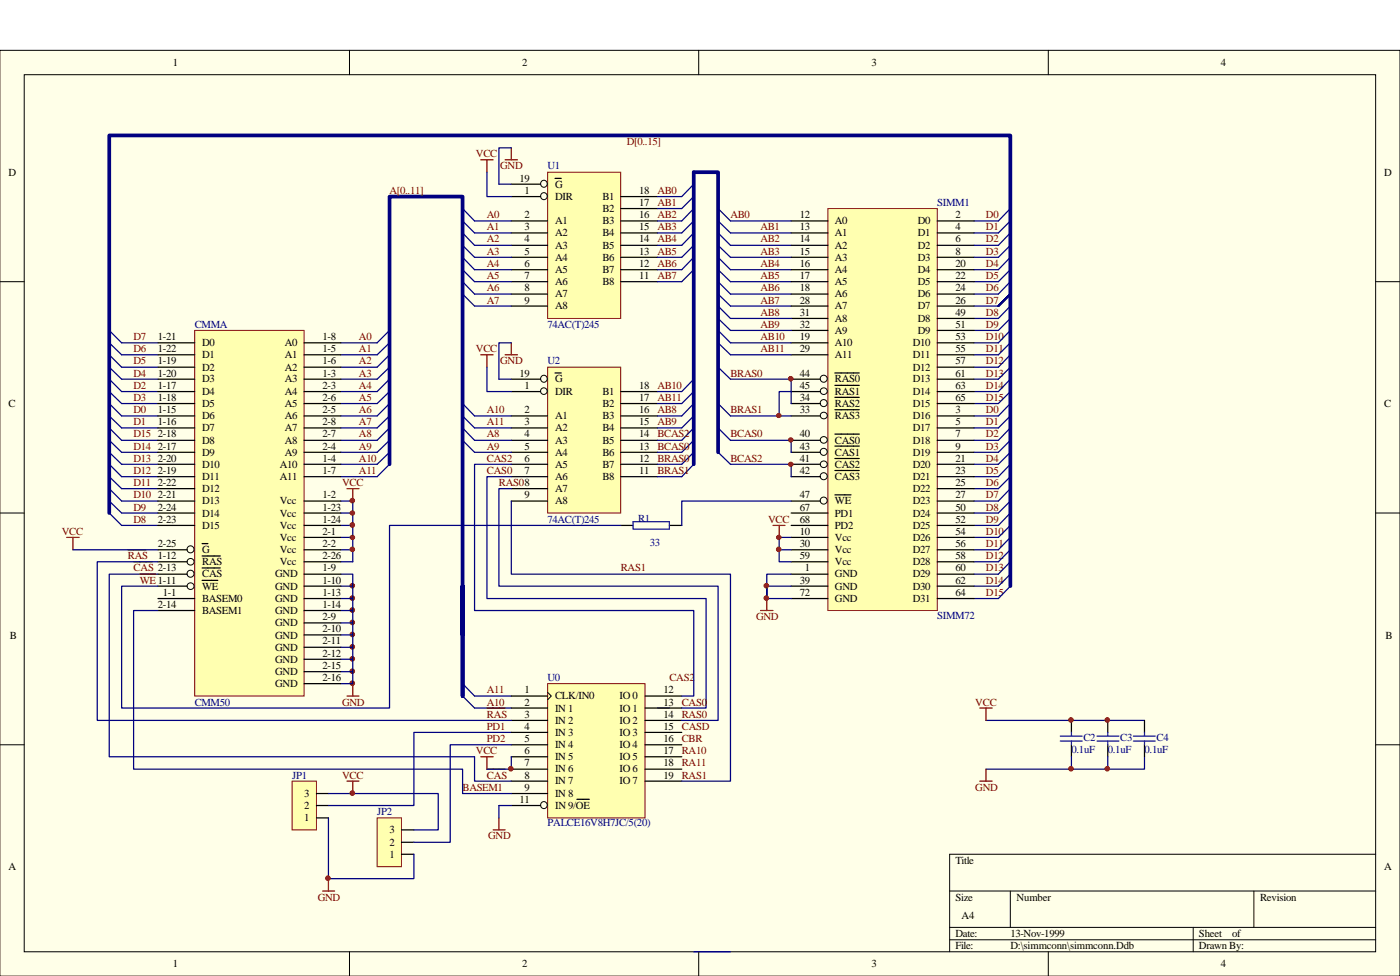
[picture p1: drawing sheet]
<svg xmlns="http://www.w3.org/2000/svg" width="287mm" height="200mm" viewBox="0 0 287 200" stroke-linecap="round" stroke-linejoin="round" font-family="sans-serif">
<path d="M0 10.3h287.2v189.7h-287.2z" fill="#ffffe8"/>
<g fill="none" stroke="#000" stroke-width=".21">
<path d="M0 10.3h287.2v189.8h-287.2zM5 15.3h277.2v179.8h-277.2zM71.7 10.3v5M143.3 10.3v5M215 10.3v5M0 57.7h5M282.2 57.7h5M0 105.1h5M282.2 105.1h5M0 152.6h5M282.2 152.6h5M282.2 175.1h-87.4v20"/>
<path d="M71.7 195.1v5M143.3 195.1v5M194.8 182.6h87.4M194.8 190.1h87.4M194.8 192.6h87.4M207.2 182.6v7.5M215 195.1v5M244.7 190.1v5M257.2 182.6v7.5"/>
</g>
<path d="M112.3 35.3h15v30h-15z" fill-rule="evenodd" fill="#ffffb0" stroke="#800000" stroke-width=".21"/>
<g fill="none" stroke="#000" stroke-width=".21">
<circle cx="111.5" cy="37.7" r=".7"/>
<circle cx="111.5" cy="40.2" r=".7"/>
</g>
<g fill="none" stroke="#000" stroke-width=".25">
<path d="M104.9 37.7h6M113.8 36.6h1.3M104.9 45.3h7.4M104.9 47.7h7.4M104.9 50.3h7.4M104.9 52.7h7.4M104.9 55.3h7.4M104.9 57.7h7.4M104.9 40.3h6M127.3 40.3h7.5M127.3 45.3h7.5M127.3 47.7h7.5"/>
<path d="M127.3 42.7h7.5M127.3 50.3h7.5M127.3 52.7h7.5M127.3 55.3h7.5M127.3 57.7h7.5M104.9 60.3h7.4M104.9 62.7h7.4"/>
</g>
<path d="M112.3 75.3h15v29.8h-15z" fill-rule="evenodd" fill="#ffffb0" stroke="#800000" stroke-width=".21"/>
<g fill="none" stroke="#000" stroke-width=".21">
<circle cx="111.5" cy="77.6" r=".7"/>
<circle cx="111.5" cy="80.2" r=".68"/>
</g>
<g fill="none" stroke="#000" stroke-width=".25">
<path d="M104.9 77.7h6M113.8 76.4h1.3M104.9 85.2h7.4M104.9 87.7h7.4M104.9 90.2h7.4M104.9 92.7h7.4M104.9 95.2h7.4M104.9 97.7h7.4M104.9 80.2h6M127.3 80.2h7.5M127.3 85.2h7.5M127.3 87.7h7.5"/>
<path d="M127.3 82.7h7.5M127.3 90.2h7.5M127.3 92.7h7.5M127.3 95.2h7.5M127.3 97.7h7.5M104.9 100.1h7.4M104.9 102.7h7.4"/>
</g>
<path d="M79.9 95.2v-54.9h15v102.3v-22.5M22.4 105.1v-77.3h184.8v92.3" fill="none" stroke="#000080" stroke-width=".76"/>
<g fill="none" stroke="#000080" stroke-width=".25">
<path d="M99.9 35.3v5h5M104.9 30.3h-2.6v7.4h2.6M94.9 42.7l2.4 2.6M94.9 45.3l2.4 2.4h7.6M94.9 47.7l2.4 2.6h7.6M94.9 50.3l2.4 2.4h7.6M94.9 52.7l2.4 2.6h7.6M94.9 55.3l2.4 2.4h7.6M94.9 57.7l2.4 2.6h7.6M149.8 47.7h12.5M149.8 50.3h12.5M149.8 52.7h12.5"/>
<path d="M149.8 55.3h12.5M149.8 57.7h12.5M199.8 47.7h5M199.8 50.3h5M199.8 52.7h5M199.8 55.3h5M199.8 57.7h5M199.8 45.3h5M22.4 67.7l2.5 2.6h7.5M22.4 70.3l2.5 2.4h7.5M22.4 72.7l2.5 2.6h7.5M22.4 75.3l2.5 2.4h7.5"/>
<path d="M22.4 77.7l2.5 2.5h7.5M79.9 77.7l-2.5 2.5h-7.5M79.9 75.3l-2.5 2.4h-7.5M79.9 72.7l-2.5 2.6h-7.5M79.9 70.3l-2.5 2.4h-7.5M79.9 67.7l-2.5 2.6h-7.5M94.9 60.3l2.4 2.4h7.6M99.9 75.3v4.9h5M104.9 70.3h-2.6v7.4h2.6M149.8 60.3h12.5M149.8 62.7h12.5M199.8 70.3h5"/>
<path d="M199.8 72.7h5M199.8 75.3h5M199.8 77.7h5M199.8 60.3h5M199.8 65.3h5M199.8 67.7h5M207.2 60.3l-2.4 2.4h-5M22.4 80.2l2.5 2.5h7.5M22.4 82.7l2.5 2.5h7.5M22.4 85.2l2.5 2.5h7.5M22.4 87.7l2.5 2.5h7.5M22.4 90.2l2.5 2.5h7.5"/>
<path d="M22.4 92.7l2.5 2.5h7.5M22.4 95.2l2.5 2.5h7.5M22.4 97.7l2.5 2.4h7.5M79.9 95.2l-2.5 2.5M79.9 92.7l-2.5 2.5M79.9 90.2l-2.5 2.5M79.9 87.7l-2.5 2.5h-7.5M79.9 85.2l-2.5 2.5h-7.5M79.9 82.7l-2.5 2.5h-7.5M79.9 80.2l-2.5 2.5h-7.5M94.9 82.7l2.4 2.5h7.6M94.9 85.2l2.4 2.5h7.6"/>
<path d="M94.9 87.7l2.4 2.5h7.6M94.9 90.2l2.4 2.5h7.6M199.8 80.2h5M199.8 82.7h5M199.8 85.2h5M199.8 87.7h5M199.8 90.2h5M199.8 92.7h5M199.8 95.2h5M199.8 97.7h5M15 112.7h17.4M22.4 100.1l2.5 2.6h7.5"/>
<path d="M22.4 102.7l2.5 2.4h7.5M22.4 105.1l2.5 2.6h7.5M32.4 117.7h-10v37.4h74.9M199.8 100.1h5M199.8 102.7h5M199.8 105.1h5M199.8 107.7h5M199.8 110.1h5M199.8 112.7h5M199.8 115.1h5M199.8 117.7h5M199.8 120.1h5"/>
<path d="M199.8 122.7h5M94.9 142.6l2.4 2.5M94.9 140.1l2.4 2.5"/>
</g>
<g fill="none" stroke="#800000" stroke-width=".25">
<path d="M98.6 32.8h2.5M99.9 32.8v2.5M103.6 32.8h2.5M104.9 30.3v2.5M98.6 72.7h2.5M99.9 72.7v2.6M103.6 72.7h2.5M104.9 70.3v2.4M13.7 110.1h2.5M15 110.1v2.6M26.2 112.7h3.7M27.4 115.1h3.8"/>
<path d="M28.7 117.7h3.3M71.2 100.1h2.4M72.4 100.1v2.6M158.6 107.7h2.4M159.8 107.7v2.4M156 125.1h2.6M157.3 122.7v2.4M71.2 142.6h2.4M72.4 140.1v2.5"/>
</g>
<g fill="#800000" stroke="#800000" stroke-width=".21">
<circle cx="72.3" cy="120" r=".47"/>
<circle cx="72.3" cy="122.6" r=".47"/>
<circle cx="72.3" cy="125" r=".47"/>
<circle cx="72.3" cy="127.6" r=".47"/>
<circle cx="72.3" cy="130" r=".47"/>
<circle cx="72.3" cy="132.6" r=".47"/>
<circle cx="72.3" cy="135" r=".47"/>
<circle cx="72.3" cy="137.6" r=".47"/>
<circle cx="72.3" cy="140" r=".47"/>
</g>
<path d="M169.8 42.7h22.4v82.4h-22.4z" fill-rule="evenodd" fill="#ffffb0" stroke="#800000" stroke-width=".21"/>
<g fill="none" stroke="#000" stroke-width=".25">
<path d="M162.3 45.3h7.5M162.3 47.7h7.5M162.3 50.3h7.5M162.3 52.7h7.5M162.3 55.3h7.5M162.3 57.7h7.5M192.2 45.3h7.6M192.2 47.7h7.6M192.2 50.3h7.6M192.2 52.7h7.6M192.2 55.3h7.6M192.2 57.7h7.6"/>
<path d="M162.3 60.3h7.5M162.3 62.7h7.5M162.3 65.3h7.5M162.3 67.7h7.5M162.3 70.3h7.5M162.3 72.7h7.5M162.3 77.7h6M171.3 76.4h4.9M171.3 79h4.9M192.2 60.3h7.6M192.2 62.7h7.6M192.2 65.3h7.6"/>
<path d="M192.2 67.7h7.6M192.2 70.3h7.6M192.2 72.7h7.6M192.2 75.3h7.6M192.2 77.7h7.6M162.3 80.2h6M162.3 82.7h6M162.3 90.2h6M162.3 85.2h6M162.3 92.7h6M162.3 95.2h6M162.3 97.7h6"/>
<path d="M171.3 89h4.9M171.3 81.4h4.9M171.3 84h4.9M171.3 91.4h4.9M171.3 94h4.9M171.3 96.4h4.9M192.2 80.2h7.6M192.2 82.7h7.6M192.2 90.2h7.6M192.2 85.2h7.6M192.2 87.7h7.6M192.2 92.7h7.6"/>
<path d="M192.2 95.2h7.6M192.2 97.7h7.6M162.3 110.1h7.5M162.3 112.7h7.5M162.3 115.1h7.5M162.3 117.7h7.5M162.3 105.1h7.5M162.3 107.7h7.5M162.3 102.7h6M171.3 101.4h3.3M192.2 102.7h7.6M192.2 110.1h7.6"/>
<path d="M192.2 112.7h7.6M192.2 115.1h7.6M192.2 117.7h7.6M192.2 100.1h7.6M192.2 105.1h7.6M192.2 107.7h7.6M162.3 120.1h7.5M162.3 122.7h7.5M192.2 120.1h7.6M192.2 122.7h7.6"/>
</g>
<g fill="none" stroke="#000" stroke-width=".21">
<circle cx="169" cy="77.6" r=".72"/>
<circle cx="169" cy="92.6" r=".72"/>
<circle cx="169" cy="97.6" r=".72"/>
<circle cx="169" cy="82.6" r=".72"/>
<circle cx="169" cy="80.2" r=".7"/>
<circle cx="169" cy="95.2" r=".7"/>
<circle cx="169" cy="90.2" r=".7"/>
<circle cx="169" cy="85.2" r=".7"/>
<circle cx="169" cy="102.6" r=".72"/>
</g>
<g fill="none" stroke="#000080" stroke-width=".25">
<path d="M207.2 42.7l-2.4 2.6M207.2 45.3l-2.4 2.4M207.2 47.7l-2.4 2.6M207.2 50.3l-2.4 2.4M207.2 52.7l-2.4 2.6M207.2 55.3l-2.4 2.4M207.2 57.7l-2.4 2.6M207.2 62.7l-2.4 2.6M207.2 65.3l-2.4 2.4M207.2 67.7l-2.4 2.6M207.2 70.3l-2.4 2.4M207.2 72.7l-2.4 2.6"/>
<path d="M207.2 75.3l-2.4 2.4M207.2 77.7l-2.4 2.5M134.8 85.2h5M134.8 80.2h5M134.8 82.7h5M134.8 87.7h5M134.8 92.7h5M134.8 95.2h5M134.8 97.7h5M159.8 85.2h2.5M207.2 80.2l-2.4 2.5M207.2 82.7l-2.4 2.5"/>
<path d="M207.2 85.2l-2.4 2.5M207.2 87.7l-2.4 2.5M207.2 90.2l-2.4 2.5M207.2 92.7l-2.4 2.5M207.2 95.2l-2.4 2.5M207.2 97.7l-2.4 2.4M162.3 117.7h-5v5v-2.6h5M207.2 100.1l-2.4 2.6M207.2 102.7l-2.4 2.4M207.2 105.1l-2.4 2.6M207.2 107.7l-2.4 2.4M207.2 110.1l-2.4 2.6"/>
<path d="M207.2 112.7l-2.4 2.4M207.2 115.1l-2.4 2.6M207.2 117.7l-2.4 2.4M157.3 122.7h5M207.2 120.1l-2.4 2.6M97.3 145.1h7.6M97.3 142.6h7.6M134.8 145.1h2.5"/>
</g>
<path d="M59.9 160.1h5v10h-5z" fill-rule="evenodd" fill="#ffffb0" stroke="#800000" stroke-width=".21"/>
<path d="M64.9 167.6h2.5M64.9 165.1h2.5M64.9 162.6h2.5" fill="none" stroke="#000" stroke-width=".25"/>
<path d="M104.9 150.1h-20v15h-17.5" fill="none" stroke="#000080" stroke-width=".25"/>
<path d="M77.4 167.6h5v10h-5z" fill-rule="evenodd" fill="#ffffb0" stroke="#800000" stroke-width=".21"/>
<path d="M127.3 107.7h2.6M137.3 107.7h2.5M219.8 147.6v2.5M219.8 152.6v2.5M227.2 147.6v2.5M227.2 152.6v2.5M234.8 147.6v2.5M234.8 152.6v2.5M82.4 175.1h2.5M82.4 172.6h2.5M82.4 170.1h2.5" fill="none" stroke="#000" stroke-width=".25"/>
<path d="M99.9 145.1h3.7M99.9 157.6h3.7M201 145.1h2.5M202.2 145.1v2.5M202.2 157.6v2.5M71.2 160.1h2.4M72.4 160.1v2.5M201 160.1h2.5M66.2 182.6h2.4M67.4 180.1v2.5" fill="none" stroke="#800000" stroke-width=".25"/>
<g fill="none" stroke="#000080" stroke-width=".25">
<path d="M97.3 45.3h7.6M69.9 92.7h7.5M69.9 95.2h7.5M69.9 97.7h7.5M69.9 102.7h2.5v12.4h-2.5M69.9 105.1h2.5M69.9 110.1h2.5M69.9 112.7h2.5M69.9 117.7h2.5v2.4h-2.5M69.9 107.7h2.5M69.9 122.7h2.5M69.9 127.7h2.5"/>
<path d="M69.9 130.1h2.5M69.9 132.7h2.5M69.9 135.1h2.5M69.9 137.7h2.5M69.9 125.1h2.5M72.4 120.1v20h-2.5M202.2 147.6h32.6M219.8 155.1v2.5M227.2 155.1v2.5M234.8 155.1v2.5h-32.6M67.4 162.6h22.5v7.5h-5M67.4 167.6v12.5h17.5v-5"/>
<path d="M142.3 195.1h7.5"/>
</g>
<g fill="none" stroke="#00f" stroke-width=".25">
<path d="M129.9 106.9h7.4v1.5h-7.4zM217.5 151.9h4.5M217.5 150.9h4.5M219.8 150.1v.8M219.8 151.9v.7M225 151.9h4.5M225 150.9h4.5M227.2 150.1v.8M227.2 151.9v.7M232.5 151.9h4.5M232.5 150.9h4.5M234.8 150.1v.8"/>
<path d="M234.8 151.9v.7"/>
</g>
<path d="M39.9 67.7h22.5v74.9h-22.5z" fill-rule="evenodd" fill="#ffffb0" stroke="#800000" stroke-width=".21"/>
<g fill="none" stroke="#000" stroke-width=".25">
<path d="M32.4 70.3h7.5M32.4 72.7h7.5M32.4 75.3h7.5M32.4 77.7h7.5M62.4 70.3h7.5M62.4 72.7h7.5M62.4 75.3h7.5M62.4 77.7h7.5M32.4 80.2h7.5M32.4 82.7h7.5M32.4 85.2h7.5M32.4 87.7h7.5"/>
<path d="M32.4 90.2h7.5M32.4 92.7h7.5M32.4 95.2h7.5M32.4 97.7h7.5M62.4 80.2h7.5M62.4 82.7h7.5M62.4 85.2h7.5M62.4 87.7h7.5M62.4 90.2h7.5M62.4 92.7h7.5M62.4 95.2h7.5M62.4 97.7h7.5"/>
<path d="M32.4 100.1h7.5M32.4 102.7h7.5M32.4 105.1h7.5M32.4 107.7h7.5M32.4 112.7h6M32.4 115.1h6M32.4 117.7h6M41.5 118.9h3.2M41.5 111.4h1.1M41.5 113.9h3.7M41.5 116.4h3.7M62.4 102.7h7.5"/>
<path d="M62.4 105.1h7.5M62.4 107.7h7.5M62.4 112.7h7.5M62.4 115.1h7.5M62.4 117.7h7.5M62.4 110.1h7.5M32.4 120.1h6M32.4 122.7h7.5M32.4 125.1h7.5M62.4 120.1h7.5M62.4 122.7h7.5M62.4 125.1h7.5"/>
<path d="M62.4 127.7h7.5M62.4 130.1h7.5M62.4 132.7h7.5M62.4 135.1h7.5M62.4 137.7h7.5M62.4 140.1h7.5"/>
</g>
<g fill="none" stroke="#000" stroke-width=".21">
<circle cx="39.1" cy="112.6" r=".72"/>
<circle cx="39.1" cy="117.6" r=".72"/>
<circle cx="39.1" cy="115.1" r=".7"/>
<circle cx="39.1" cy="120.1" r=".7"/>
</g>
<path d="M127.3 107.7h-47.4v37.4h-55v-25h7.5M162.3 102.7h-22.5v5" fill="none" stroke="#000080" stroke-width=".25"/>
<path d="M112.3 140.1h20v27.5h-20z" fill-rule="evenodd" fill="#ffffb0" stroke="#800000" stroke-width=".21"/>
<g fill="none" stroke="#000" stroke-width=".21">
<path d="M112.3 141.9l.8 .7-.8 .8"/>
<circle cx="111.5" cy="165" r=".7"/>
</g>
<g fill="none" stroke="#000" stroke-width=".25">
<path d="M104.9 142.6h7.4M104.9 145.1h7.4M104.9 147.6h7.4M104.9 150.1h7.4M104.9 152.6h7.4M104.9 155.1h7.4M104.9 157.6h7.4M132.3 142.6h7.5M132.3 145.1h7.5M132.3 147.6h7.5M132.3 150.1h7.5M132.3 152.6h7.5"/>
<path d="M132.3 155.1h7.5M132.3 157.6h7.5M104.9 160.1h7.4M104.9 162.6h7.4M104.9 165.1h6M118.3 163.8h2.6M132.3 160.1h7.5"/>
</g>
<g fill="none" stroke="#000080" stroke-width=".25">
<path d="M142.3 37.7l-2.5 2.6h-5M142.3 40.3l-2.5 2.4h-5M142.3 42.7l-2.5 2.6h-5M142.3 45.3l-2.5 2.4h-5M142.3 47.7l-2.5 2.6h-5M142.3 50.3l-2.5 2.4h-5M142.3 52.7l-2.5 2.6h-5M142.3 55.3l-2.5 2.4h-5M147.3 42.7l2.5 2.6h12.5M147.3 45.3l2.5 2.4M147.3 47.7l2.5 2.6M147.3 50.3l2.5 2.4"/>
<path d="M147.3 52.7l2.5 2.6M147.3 55.3l2.5 2.4M147.3 57.7l2.5 2.6M142.3 77.7l-2.5 2.5M147.3 60.3l2.5 2.4M147.3 62.7l2.5 2.6h12.5M147.3 65.3l2.5 2.4h12.5M147.3 67.7l2.5 2.6h12.5M147.3 70.3l2.5 2.4h12.5M147.3 75.3l2.5 2.4h12.5v5M104.9 95.2h-7.6v29.9h45v17.5h-2.5M104.9 97.7h-5v25h44.9v22.4h-5"/>
<path d="M142.3 80.2l-2.5 2.5M142.3 82.7l-2.5 2.5M142.3 85.2l-2.5 2.5M142.3 87.7l-2.5 2.5h-5M142.3 90.2l-2.5 2.5M142.3 92.7l-2.5 2.5M142.3 95.2l-2.5 2.5M147.3 87.7l2.5 2.5h12.5v2.5M147.3 92.7l2.5 2.5h12.5v2.5M162.3 80.2h-2.5v5h-10l-2.5-2.5M32.4 115.1h-12.4v32.5h84.9M104.9 100.1h-2.6v20h45v27.5h-7.5"/>
<path d="M104.9 102.7v15h44.9v42.4h-10M159.8 112.7h2.5M162.3 110.1h-2.5v5h2.5M32.4 125.1h-5v32.5h67.5v5h10M97.3 155.1v5h7.6M104.9 152.6h-12.6v20h-7.4M104.9 155.1v2.5h-5M104.9 165.1h-2.6v2.5"/>
</g>
<path d="M147.3 92.7v-57.4h-5v59.9" fill="none" stroke="#000080" stroke-width=".76"/>
<g fill="#800000" stroke="#800000" stroke-width=".21">
<circle cx="72.3" cy="102.6" r=".47"/>
<circle cx="72.3" cy="107.6" r=".47"/>
<circle cx="72.3" cy="105.1" r=".45"/>
<circle cx="72.3" cy="110.1" r=".45"/>
<circle cx="72.3" cy="112.6" r=".47"/>
<circle cx="159.7" cy="112.6" r=".47"/>
<circle cx="159.8" cy="85.2" r=".45"/>
<circle cx="159.8" cy="110.1" r=".45"/>
<circle cx="157.2" cy="122.6" r=".47"/>
<circle cx="157.2" cy="120" r=".47"/>
<circle cx="162.2" cy="77.6" r=".47"/>
<circle cx="162.2" cy="90.2" r=".45"/>
<circle cx="162.2" cy="95.2" r=".45"/>
<circle cx="219.7" cy="147.6" r=".47"/>
<circle cx="227.1" cy="147.6" r=".47"/>
<circle cx="227.1" cy="157.5" r=".47"/>
<circle cx="219.7" cy="157.5" r=".47"/>
<circle cx="67.3" cy="180" r=".47"/>
<circle cx="72.3" cy="162.5" r=".47"/>
<circle cx="104.8" cy="157.5" r=".47"/>
</g>
<path d="M98.6 155.1h2.5M99.9 155.1v2.5M101.1 170.1h2.5M102.3 167.6v2.5" fill="none" stroke="#800000" stroke-width=".25"/>
<g font-size="2.2">
<text x="35.4" y="13.5">1</text>
<text x="107.1" y="13.5">2</text>
<text x="178.8" y="13.5">3</text>
<text x="250.4" y="13.5">4</text>
<text x="1.7" y="36">D</text>
<text x="283.9" y="36">D</text>
<text x="106.6" y="37.2">19</text>
<text x="107.6" y="39.7">1</text>
<text x="113.8" y="38.5">G</text>
<text x="113.8" y="41">DIR</text>
<text x="123.6" y="41">B1</text>
<text x="131.1" y="39.7">18</text>
<text x="107.6" y="44.7">2</text>
<text x="107.6" y="47.2">3</text>
<text x="113.8" y="46">A1</text>
<text x="123.6" y="43.5">B2</text>
<text x="123.6" y="46">B3</text>
<text x="131.1" y="42.2">17</text>
<text x="131.1" y="44.7">16</text>
<text x="131.1" y="47.2">15</text>
<text x="164.1" y="44.7">12</text>
<text x="164.1" y="47.2">13</text>
<text x="171.3" y="46">A0</text>
<text x="188.3" y="46">D0</text>
<text x="196" y="44.7">2</text>
<text x="196" y="47.2">4</text>
<text x="107.6" y="49.7">4</text>
<text x="107.6" y="52.2">5</text>
<text x="113.8" y="48.4">A2</text>
<text x="113.8" y="51">A3</text>
<text x="113.8" y="53.4">A4</text>
<text x="123.6" y="48.4">B4</text>
<text x="123.6" y="51">B5</text>
<text x="123.6" y="53.4">B6</text>
<text x="131.1" y="49.7">14</text>
<text x="131.1" y="52.2">13</text>
<text x="164.1" y="49.7">14</text>
<text x="164.1" y="52.2">15</text>
<text x="171.3" y="48.4">A1</text>
<text x="171.3" y="51">A2</text>
<text x="171.3" y="53.4">A3</text>
<text x="188.3" y="48.4">D1</text>
<text x="188.3" y="51">D2</text>
<text x="188.3" y="53.4">D3</text>
<text x="196" y="49.7">6</text>
<text x="196" y="52.2">8</text>
<text x="107.6" y="54.7">6</text>
<text x="107.6" y="57.2">7</text>
<text x="107.6" y="59.7">8</text>
<text x="113.8" y="56">A5</text>
<text x="113.8" y="58.4">A6</text>
<text x="123.6" y="56">B7</text>
<text x="123.6" y="58.4">B8</text>
<text x="131.1" y="54.7">12</text>
<text x="131.1" y="57.2">11</text>
<text x="164.1" y="54.7">16</text>
<text x="164.1" y="57.2">17</text>
<text x="164.1" y="59.7">18</text>
<text x="171.3" y="56">A4</text>
<text x="171.3" y="58.4">A5</text>
<text x="188.3" y="56">D4</text>
<text x="188.3" y="58.4">D5</text>
<text x="196" y="54.7">20</text>
<text x="196" y="57.2">22</text>
<text x="196" y="59.7">24</text>
<text x="107.6" y="62.2">9</text>
<text x="113.8" y="60.9">A7</text>
<text x="113.8" y="63.4">A8</text>
<text x="164.1" y="62.2">28</text>
<text x="164.1" y="64.7">31</text>
<text x="171.3" y="60.9">A6</text>
<text x="171.3" y="63.4">A7</text>
<text x="171.3" y="65.9">A8</text>
<text x="188.3" y="60.9">D6</text>
<text x="188.3" y="63.4">D7</text>
<text x="188.3" y="65.9">D8</text>
<text x="196" y="62.2">26</text>
<text x="196" y="64.7">49</text>
<text x="32.4" y="69.7">1-21</text>
<text x="41.5" y="70.9">D0</text>
<text x="58.4" y="70.9">A0</text>
<text x="66.2" y="69.7">1-8</text>
<text x="164.1" y="67.2">32</text>
<text x="164.1" y="69.7">19</text>
<text x="171.3" y="68.4">A9</text>
<text x="171.3" y="70.9">A10</text>
<text x="187.3" y="70.9">D10</text>
<text x="188.3" y="68.4">D9</text>
<text x="196" y="67.2">51</text>
<text x="196" y="69.7">53</text>
<text x="32.4" y="72.2">1-22</text>
<text x="32.4" y="74.7">1-19</text>
<text x="32.4" y="77.2">1-20</text>
<text x="41.5" y="73.4">D1</text>
<text x="41.5" y="75.9">D2</text>
<text x="58.4" y="73.4">A1</text>
<text x="58.4" y="75.9">A2</text>
<text x="66.2" y="72.2">1-5</text>
<text x="66.2" y="74.7">1-6</text>
<text x="66.2" y="77.2">1-3</text>
<text x="106.6" y="77.2">19</text>
<text x="164.1" y="77.2">44</text>
<text x="164.1" y="72.2">29</text>
<text x="171.3" y="73.4">A11</text>
<text x="187.3" y="73.4">D11</text>
<text x="187.3" y="75.9">D12</text>
<text x="196" y="72.2">55</text>
<text x="196" y="74.7">57</text>
<text x="196" y="77.2">61</text>
<text x="1.7" y="83.4">C</text>
<text x="32.4" y="79.7">1-17</text>
<text x="32.4" y="82.2">1-18</text>
<text x="41.5" y="78.4">D3</text>
<text x="41.5" y="80.9">D4</text>
<text x="41.5" y="83.4">D5</text>
<text x="58.4" y="78.4">A3</text>
<text x="58.4" y="80.9">A4</text>
<text x="58.4" y="83.4">A5</text>
<text x="66.2" y="79.7">2-3</text>
<text x="66.2" y="82.2">2-6</text>
<text x="107.6" y="79.7">1</text>
<text x="113.8" y="78.4">G</text>
<text x="113.8" y="80.9">DIR</text>
<text x="123.6" y="80.9">B1</text>
<text x="123.6" y="83.4">B2</text>
<text x="131.1" y="79.7">18</text>
<text x="131.1" y="82.2">17</text>
<text x="164.1" y="79.7">45</text>
<text x="164.1" y="82.2">34</text>
<text x="171.3" y="78.4">RAS0</text>
<text x="171.3" y="80.9">RAS1</text>
<text x="171.3" y="83.4">RAS2</text>
<text x="187.3" y="78.4">D13</text>
<text x="187.3" y="80.9">D14</text>
<text x="187.3" y="83.4">D15</text>
<text x="196" y="79.7">63</text>
<text x="196" y="82.2">65</text>
<text x="283.9" y="83.4">C</text>
<text x="32.4" y="84.7">1-15</text>
<text x="32.4" y="87.2">1-16</text>
<text x="32.4" y="89.6">2-18</text>
<text x="41.5" y="85.9">D6</text>
<text x="41.5" y="88.4">D7</text>
<text x="58.4" y="85.9">A6</text>
<text x="58.4" y="88.4">A7</text>
<text x="66.2" y="84.7">2-5</text>
<text x="66.2" y="87.2">2-8</text>
<text x="66.2" y="89.6">2-7</text>
<text x="107.6" y="84.7">2</text>
<text x="107.6" y="87.2">3</text>
<text x="107.6" y="89.6">4</text>
<text x="113.8" y="85.9">A1</text>
<text x="113.8" y="88.4">A2</text>
<text x="123.6" y="85.9">B3</text>
<text x="123.6" y="88.4">B4</text>
<text x="131.1" y="84.7">16</text>
<text x="131.1" y="87.2">15</text>
<text x="131.1" y="89.6">14</text>
<text x="164.1" y="89.6">40</text>
<text x="164.1" y="84.7">33</text>
<text x="171.3" y="85.9">RAS3</text>
<text x="187.3" y="85.9">D16</text>
<text x="187.3" y="88.4">D17</text>
<text x="196" y="84.7">3</text>
<text x="196" y="87.2">5</text>
<text x="196" y="89.6">7</text>
<text x="32.4" y="92.2">2-17</text>
<text x="32.4" y="94.6">2-20</text>
<text x="41.5" y="90.9">D8</text>
<text x="41.5" y="93.4">D9</text>
<text x="41.5" y="95.9">D10</text>
<text x="57.4" y="95.9">A10</text>
<text x="58.4" y="90.9">A8</text>
<text x="58.4" y="93.4">A9</text>
<text x="66.2" y="92.2">2-4</text>
<text x="66.2" y="94.6">1-4</text>
<text x="107.6" y="92.2">5</text>
<text x="107.6" y="94.6">6</text>
<text x="113.8" y="90.9">A3</text>
<text x="113.8" y="93.4">A4</text>
<text x="113.8" y="95.9">A5</text>
<text x="123.6" y="90.9">B5</text>
<text x="123.6" y="93.4">B6</text>
<text x="123.6" y="95.9">B7</text>
<text x="131.1" y="92.2">13</text>
<text x="131.1" y="94.6">12</text>
<text x="164.1" y="92.2">43</text>
<text x="164.1" y="94.6">41</text>
<text x="171.3" y="90.9">CAS0</text>
<text x="171.3" y="93.4">CAS1</text>
<text x="171.3" y="95.9">CAS2</text>
<text x="187.3" y="90.9">D18</text>
<text x="187.3" y="93.4">D19</text>
<text x="187.3" y="95.9">D20</text>
<text x="196" y="92.2">9</text>
<text x="196" y="94.6">21</text>
<text x="32.4" y="97.1">2-19</text>
<text x="32.4" y="99.6">2-22</text>
<text x="41.5" y="98.4">D11</text>
<text x="41.5" y="100.9">D12</text>
<text x="57.4" y="98.4">A11</text>
<text x="66.2" y="97.1">1-7</text>
<text x="107.6" y="97.1">7</text>
<text x="113.8" y="98.4">A6</text>
<text x="113.8" y="100.9">A7</text>
<text x="123.6" y="98.4">B8</text>
<text x="131.1" y="97.1">11</text>
<text x="164.1" y="97.1">42</text>
<text x="171.3" y="98.4">CAS3</text>
<text x="187.3" y="98.4">D21</text>
<text x="187.3" y="100.9">D22</text>
<text x="196" y="97.1">23</text>
<text x="196" y="99.6">25</text>
<text x="32.4" y="102.1">2-21</text>
<text x="32.4" y="104.6">2-24</text>
<text x="32.4" y="107.1">2-23</text>
<text x="41.5" y="103.4">D13</text>
<text x="41.5" y="105.9">D14</text>
<text x="57.4" y="103.4">Vcc</text>
<text x="57.4" y="105.9">Vcc</text>
<text x="66.2" y="102.1">1-2</text>
<text x="66.2" y="104.6">1-23</text>
<text x="66.2" y="107.1">1-24</text>
<text x="107.6" y="102.1">9</text>
<text x="113.8" y="103.4">A8</text>
<text x="164.1" y="102.1">47</text>
<text x="164.1" y="104.6">67</text>
<text x="164.1" y="107.1">68</text>
<text x="171.3" y="103.4">WE</text>
<text x="171.3" y="105.9">PD1</text>
<text x="187.3" y="103.4">D23</text>
<text x="187.3" y="105.9">D24</text>
<text x="196" y="102.1">27</text>
<text x="196" y="104.6">50</text>
<text x="196" y="107.1">52</text>
<text x="32.4" y="112.1">2-25</text>
<text x="41.5" y="108.4">D15</text>
<text x="41.5" y="113.4">G</text>
<text x="57.4" y="108.4">Vcc</text>
<text x="57.4" y="110.9">Vcc</text>
<text x="57.4" y="113.4">Vcc</text>
<text x="66.2" y="109.6">2-1</text>
<text x="66.2" y="112.1">2-2</text>
<text x="164.1" y="109.6">10</text>
<text x="164.1" y="112.1">30</text>
<text x="171.3" y="110.9">Vcc</text>
<text x="171.3" y="113.4">Vcc</text>
<text x="171.3" y="108.4">PD2</text>
<text x="187.3" y="108.4">D25</text>
<text x="187.3" y="110.9">D26</text>
<text x="187.3" y="113.4">D27</text>
<text x="196" y="109.6">54</text>
<text x="196" y="112.1">56</text>
<text x="32.4" y="114.6">1-12</text>
<text x="41.5" y="115.9">RAS</text>
<text x="41.5" y="118.4">CAS</text>
<text x="56.4" y="118.4">GND</text>
<text x="57.4" y="115.9">Vcc</text>
<text x="66.2" y="114.6">2-26</text>
<text x="66.2" y="117.1">1-9</text>
<text x="66.2" y="119.6">1-10</text>
<text x="164.1" y="114.6">59</text>
<text x="164.1" y="119.6">39</text>
<text x="165.1" y="117.1">1</text>
<text x="171.3" y="115.9">Vcc</text>
<text x="171.3" y="118.4">GND</text>
<text x="187.3" y="115.9">D28</text>
<text x="187.3" y="118.4">D29</text>
<text x="196" y="114.6">58</text>
<text x="196" y="117.1">60</text>
<text x="196" y="119.6">62</text>
<text x="32.4" y="124.6">2-14</text>
<text x="33.4" y="122.1">1-1</text>
<text x="41.5" y="120.9">WE</text>
<text x="41.5" y="123.3">BASEM0</text>
<text x="41.5" y="125.9">BASEM1</text>
<text x="56.4" y="120.9">GND</text>
<text x="56.4" y="123.3">GND</text>
<text x="56.4" y="125.9">GND</text>
<text x="66.2" y="122.1">1-13</text>
<text x="66.2" y="124.6">1-14</text>
<text x="164.1" y="122.1">72</text>
<text x="171.3" y="120.9">GND</text>
<text x="171.3" y="123.3">GND</text>
<text x="187.3" y="120.9">D30</text>
<text x="187.3" y="123.3">D31</text>
<text x="196" y="122.1">64</text>
<text x="2" y="130.9">B</text>
<text x="56.4" y="128.3">GND</text>
<text x="56.4" y="130.9">GND</text>
<text x="66.2" y="127.1">2-9</text>
<text x="66.2" y="129.6">2-10</text>
<text x="284.2" y="130.9">B</text>
<text x="56.4" y="133.3">GND</text>
<text x="56.4" y="135.9">GND</text>
<text x="66.2" y="132.1">2-11</text>
<text x="66.2" y="134.6">2-12</text>
<text x="66.2" y="137.1">2-15</text>
<text x="56.4" y="138.3">GND</text>
<text x="56.4" y="140.9">GND</text>
<text x="66.2" y="139.6">2-16</text>
<text x="107.6" y="142.1">1</text>
<text x="113.8" y="143.3">CLK/IN0</text>
<text x="127.1" y="143.3">IO 0</text>
<text x="136.1" y="142.1">12</text>
<text x="107.6" y="144.6">2</text>
<text x="107.6" y="147.1">3</text>
<text x="107.6" y="149.6">4</text>
<text x="113.8" y="145.9">IN 1</text>
<text x="113.8" y="148.3">IN 2</text>
<text x="127.1" y="145.9">IO 1</text>
<text x="127.1" y="148.3">IO 2</text>
<text x="136.1" y="144.6">13</text>
<text x="136.1" y="147.1">14</text>
<text x="136.1" y="149.6">15</text>
<text x="107.6" y="152">5</text>
<text x="107.6" y="154.6">6</text>
<text x="113.8" y="150.8">IN 3</text>
<text x="113.8" y="153.3">IN 4</text>
<text x="113.8" y="155.8">IN 5</text>
<text x="127.1" y="150.8">IO 3</text>
<text x="127.1" y="153.3">IO 4</text>
<text x="127.1" y="155.8">IO 5</text>
<text x="136.1" y="152">16</text>
<text x="136.1" y="154.6">17</text>
<text x="107.6" y="157">7</text>
<text x="107.6" y="159.6">8</text>
<text x="113.8" y="158.3">IN 6</text>
<text x="113.8" y="160.8">IN 7</text>
<text x="127.1" y="158.3">IO 6</text>
<text x="127.1" y="160.8">IO 7</text>
<text x="136.1" y="157">18</text>
<text x="136.1" y="159.6">19</text>
<text x="62.4" y="165.8">2</text>
<text x="62.4" y="163.3">3</text>
<text x="106.6" y="164.6">11</text>
<text x="107.6" y="162">9</text>
<text x="113.8" y="163.3">IN 8</text>
<text x="113.8" y="165.8">IN 9/OE</text>
<text x="62.4" y="168.3">1</text>
<text x="79.9" y="173.3">2</text>
<text x="79.9" y="170.8">3</text>
<text x="1.7" y="178.3">A</text>
<text x="79.9" y="175.8">1</text>
<text x="196" y="177">Title</text>
<text x="283.9" y="178.3">A</text>
<text x="196" y="184.6">Size</text>
<text x="208.5" y="184.6">Number</text>
<text x="258.5" y="184.6">Revision</text>
<text x="197.2" y="188.3">A4</text>
<text x="196" y="192">Date:</text>
<text x="196" y="194.6">File:</text>
<text x="207.2" y="192">13-Nov-1999</text>
<text x="207.2" y="194.6">D:\simmconn\simmconn.Ddb</text>
<text x="245.9" y="192">Sheet</text>
<text x="245.9" y="194.6">Drawn By:</text>
<text x="252.7" y="192">of</text>
<text x="35.4" y="198.3">1</text>
<text x="107.1" y="198.3">2</text>
<text x="178.8" y="198.3">3</text>
<text x="250.4" y="198.3">4</text>
</g>
<g font-size="2.2" fill="#800000">
<text x="128.6" y="29.7">D[0..15]</text>
<text x="97.6" y="32.2">VCC</text>
<text x="102.6" y="34.7">GND</text>
<text x="79.9" y="39.7">A[0..11]</text>
<text x="134.8" y="39.7">AB0</text>
<text x="99.9" y="44.7">A0</text>
<text x="99.9" y="47.2">A1</text>
<text x="134.8" y="42.2">AB1</text>
<text x="134.8" y="44.7">AB2</text>
<text x="134.8" y="47.2">AB3</text>
<text x="149.8" y="44.7">AB0</text>
<text x="156" y="47.2">AB1</text>
<text x="202.2" y="44.7">D0</text>
<text x="202.2" y="47.2">D1</text>
<text x="99.9" y="49.7">A2</text>
<text x="99.9" y="52.2">A3</text>
<text x="134.8" y="49.7">AB4</text>
<text x="134.8" y="52.2">AB5</text>
<text x="156" y="49.7">AB2</text>
<text x="156" y="52.2">AB3</text>
<text x="202.2" y="49.7">D2</text>
<text x="202.2" y="52.2">D3</text>
<text x="99.9" y="54.7">A4</text>
<text x="99.9" y="57.2">A5</text>
<text x="99.9" y="59.7">A6</text>
<text x="134.8" y="54.7">AB6</text>
<text x="134.8" y="57.2">AB7</text>
<text x="156" y="54.7">AB4</text>
<text x="156" y="57.2">AB5</text>
<text x="156" y="59.7">AB6</text>
<text x="202.2" y="54.7">D4</text>
<text x="202.2" y="57.2">D5</text>
<text x="202.2" y="59.7">D6</text>
<text x="99.9" y="62.2">A7</text>
<text x="156" y="62.2">AB7</text>
<text x="156" y="64.7">AB8</text>
<text x="202.2" y="62.2">D7</text>
<text x="202.2" y="64.7">D8</text>
<text x="27.4" y="69.7">D7</text>
<text x="73.6" y="69.7">A0</text>
<text x="156" y="67.2">AB9</text>
<text x="156" y="69.7">AB10</text>
<text x="202.2" y="67.2">D9</text>
<text x="202.2" y="69.7">D10</text>
<text x="27.4" y="77.2">D4</text>
<text x="27.4" y="74.7">D5</text>
<text x="27.4" y="72.2">D6</text>
<text x="73.6" y="72.2">A1</text>
<text x="73.6" y="74.7">A2</text>
<text x="73.6" y="77.2">A3</text>
<text x="97.6" y="72.2">VCC</text>
<text x="102.6" y="74.7">GND</text>
<text x="149.8" y="77.2">BRAS0</text>
<text x="156" y="72.2">AB11</text>
<text x="202.2" y="72.2">D11</text>
<text x="202.2" y="74.7">D12</text>
<text x="202.2" y="77.2">D13</text>
<text x="27.4" y="79.7">D2</text>
<text x="27.4" y="82.2">D3</text>
<text x="73.6" y="79.7">A4</text>
<text x="73.6" y="82.2">A5</text>
<text x="134.8" y="79.7">AB10</text>
<text x="134.8" y="82.2">AB11</text>
<text x="202.2" y="79.7">D14</text>
<text x="202.2" y="82.2">D15</text>
<text x="27.4" y="89.6">D15</text>
<text x="27.4" y="84.7">D0</text>
<text x="27.4" y="87.2">D1</text>
<text x="73.6" y="84.7">A6</text>
<text x="73.6" y="87.2">A7</text>
<text x="73.6" y="89.6">A8</text>
<text x="99.9" y="89.6">A8</text>
<text x="99.9" y="84.7">A10</text>
<text x="99.9" y="87.2">A11</text>
<text x="134.8" y="84.7">AB8</text>
<text x="134.8" y="87.2">AB9</text>
<text x="134.8" y="89.6">BCAS2</text>
<text x="149.8" y="84.7">BRAS1</text>
<text x="149.8" y="89.6">BCAS0</text>
<text x="202.2" y="84.7">D0</text>
<text x="202.2" y="87.2">D1</text>
<text x="202.2" y="89.6">D2</text>
<text x="27.4" y="94.6">D13</text>
<text x="27.4" y="92.2">D14</text>
<text x="73.6" y="92.2">A9</text>
<text x="73.6" y="94.6">A10</text>
<text x="99.9" y="92.2">A9</text>
<text x="99.9" y="94.6">CAS2</text>
<text x="134.8" y="92.2">BCAS0</text>
<text x="134.8" y="94.6">BRAS0</text>
<text x="149.8" y="94.6">BCAS2</text>
<text x="202.2" y="94.6">D4</text>
<text x="202.2" y="92.2">D3</text>
<text x="27.4" y="99.6">D11</text>
<text x="27.4" y="97.1">D12</text>
<text x="70.2" y="99.6">VCC</text>
<text x="73.6" y="97.1">A11</text>
<text x="99.9" y="97.1">CAS0</text>
<text x="102.3" y="99.6">RAS08</text>
<text x="134.8" y="97.1">BRAS1</text>
<text x="202.2" y="97.1">D5</text>
<text x="202.2" y="99.6">D6</text>
<text x="27.4" y="107.1">D8</text>
<text x="27.4" y="104.6">D9</text>
<text x="27.4" y="102.1">D10</text>
<text x="157.5" y="107.1">VCC</text>
<text x="202.2" y="102.1">D7</text>
<text x="202.2" y="104.6">D8</text>
<text x="202.2" y="107.1">D9</text>
<text x="12.7" y="109.6">VCC</text>
<text x="202.2" y="109.6">D10</text>
<text x="202.2" y="112.1">D11</text>
<text x="26.2" y="114.6">RAS</text>
<text x="27.4" y="117.1">CAS 2-13</text>
<text x="28.7" y="119.6">WE1-11</text>
<text x="127.3" y="117.1">RAS1</text>
<text x="202.2" y="114.6">D12</text>
<text x="202.2" y="117.1">D13</text>
<text x="202.2" y="119.6">D14</text>
<text x="202.2" y="122.1">D15</text>
<text x="155.1" y="127.1">GND</text>
<text x="99.9" y="142.1">A11</text>
<text x="137.3" y="139.6">CAS2</text>
<text x="70.2" y="144.6">GND</text>
<text x="99.9" y="144.6">A10</text>
<text x="99.9" y="147.1">RAS</text>
<text x="99.9" y="149.6">PD1</text>
<text x="139.8" y="147.1">RAS0</text>
<text x="139.8" y="144.6">CAS0</text>
<text x="139.8" y="149.6">CASD</text>
<text x="200" y="144.6">VCC</text>
<text x="97.6" y="154.6">VCC</text>
<text x="99.9" y="152">PD2</text>
<text x="139.8" y="152">CBR</text>
<text x="139.8" y="154.6">RA10</text>
<text x="70.2" y="159.6">VCC</text>
<text x="99.9" y="159.6">CAS</text>
<text x="139.8" y="159.6">RAS1</text>
<text x="139.8" y="157">RA11</text>
<text x="94.9" y="162">BASEM1</text>
<text x="200" y="162">GND</text>
<text x="100.1" y="172">GND</text>
<text x="65.2" y="184.6">GND</text>
</g>
<g font-size="2.2" fill="#000080">
<text x="112.3" y="34.7">U1</text>
<text x="192.2" y="42.2">SIMM1</text>
<text x="39.9" y="67.2">CMMA</text>
<text x="112.3" y="67.2">74AC(T)245</text>
<text x="112.3" y="74.7">U2</text>
<text x="112.3" y="107.1">74AC(T)245</text>
<text x="130.9" y="106.9">R1</text>
<text x="133.3" y="111.8">33</text>
<text x="192.2" y="126.8">SIMM72</text>
<text x="112.3" y="139.6">U0</text>
<text x="39.9" y="144.6">CMM50</text>
<text x="219.8" y="154.3">0.1uF</text>
<text x="222.2" y="151.8">C2</text>
<text x="227.2" y="154.3">0.1uF</text>
<text x="229.8" y="151.8">C3</text>
<text x="234.8" y="154.3">0.1uF</text>
<text x="237.2" y="151.8">C4</text>
<text x="59.9" y="159.6">JP1</text>
<text x="77.4" y="167">JP2</text>
<text x="112.3" y="169.3">PALCE16V8H7JC/5(20)</text>
</g>
</svg>
